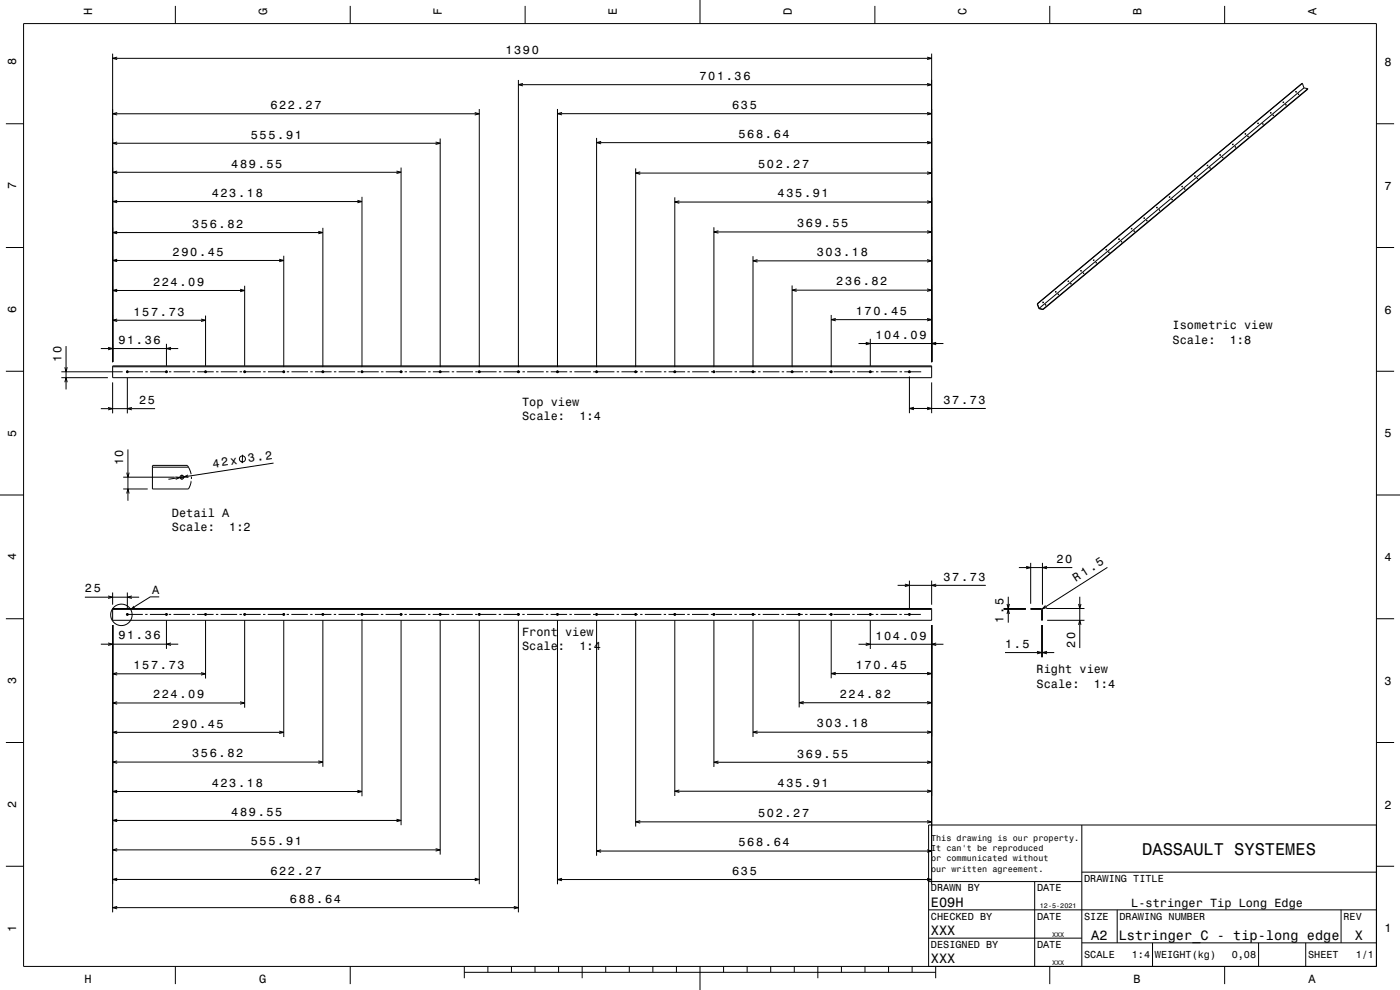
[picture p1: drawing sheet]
<svg xmlns="http://www.w3.org/2000/svg" width="594mm" height="420mm" viewBox="0 0 594 420" stroke-linecap="round" stroke-linejoin="round" font-family="sans-serif">
<g fill="none" stroke="#000" stroke-width=".42">
<path d="M10 10h574v400h-574zM74.4 2.5v7.5M148.6 2.5v7.5M222.8 2.5v7.5M297 0v10M371.2 2.5v7.5M445.4 2.5v7.5M519.6 2.5v7.5M47.8 22.7v130.9M47.8 24.7h347.5M49.7 24.2l-1.9 .5 1.9 .6M219.9 33.9v121.8"/>
<path d="M219.9 35.9h175.4M221.9 35.4l-2 .5 2 .5M393.4 24.2l1.9 .5-1.9 .6M393.4 35.4l1.9 .5-1.9 .5M395.3 22.7v130.9M549.8 38.8l.2 .1-.1 .2zM549.9 38.8l-.1 .3M550.8 40l.3-.1zM552.6 35.4l.7 1.9M552.6 35.4l-112.4 93.5M552.6 35.4l-112.5 93.5M553.3 37.3l-112.4 93.5"/>
<path d="M553.3 37.3l1.6 .3M554.9 37.6l-112.4 93.6M554.9 37.6l-112.3 93.7M2.5 52.5h7.5M47.8 48.3h155.6M49.7 47.8l-1.9 .5 1.9 .5M186.8 58.8v96.9M201.4 47.8l2 .5-2 .5M203.4 46.3v109.4M236.5 46.2v109.5M236.5 48.2h158.8M238.5 47.7l-2 .5 2 .5"/>
<path d="M253.1 58.5v97.2M255.1 60l-2 .5 2 .5M393.4 60l1.9 .5-1.9 .5M393.4 47.7l1.9 .5-1.9 .5M528.4 56.6l-.1 .4M528.5 56.6l-.1 .4M529.3 57.9h.1M529.4 57.8h.3zM529.6 57.9l-.2 .1M533.7 52.2l.2 .1-.1 .2zM533.8 52.2l-.1 .3M535.6 52.6v.1"/>
<path d="M535.7 52.5h.3zM536 52.6l-.2 .1M539.1 47.8l.2 .1-.2 .2zM539.1 47.7v.3M540 49h.1M540.1 48.9h.3zM540.3 49h-.1M544.4 43.3l.3 .1-.2 .2zM544.5 43.2l-.1 .4M545.4 44.5h.1M545.5 44.4h.3zM545.7 44.5l-.2 .1"/>
<path d="M550.8 40.1h.1M551.1 40l-.2 .1M584 52.5h7.5M47.8 73.1h122.4M47.8 60.8h139M49.7 72.6l-1.9 .5 1.9 .5M49.7 60.3l-1.9 .5 1.9 .5M168.2 72.6l2 .5-2 .5M170.2 71.1v84.1M184.8 60.3l2 .5-2 .5M253.1 60.5h142.2M269.7 71.4v84.3"/>
<path d="M269.7 73.4h125.6M271.6 72.9l-1.9 .5 1.9 .5M393.4 72.9l1.9 .5-1.9 .5M501.5 79l.2 .1-.1 .2zM501.6 79l-.1 .3M506.9 74.6l.2 .1-.2 .2zM506.9 74.5v.3M507.9 75.7h.3zM508.2 75.8h-.2M512.2 70.1l.3 .1-.2 .2zM512.3 70l-.1 .4M513.2 71.3h.1"/>
<path d="M513.3 71.2h.3zM513.5 71.3l-.2 .1M517.6 65.6l.2 .1-.1 .2zM517.7 65.6l-.1 .3M518.6 66.9h.1M518.6 66.8l.4-.1zM518.9 66.8l-.2 .1M523 61.2l.2 .1-.2 .2zM523 61.1v.3M524 62.3h.3zM524.2 62.4h-.1M47.8 98.7h89.2"/>
<path d="M47.8 85.5h105.8M49.7 98.1l-1.9 .6 1.9 .5M49.7 85l-1.9 .5 1.9 .5M135.1 98.1l1.9 .6-1.9 .5M137 96.7v59M151.6 85l2 .5-2 .5M153.6 83.5v72.2M286.3 83.7v72M286.3 85.7h109M288.2 85.2l-1.9 .5 1.9 .5M302.9 96.4v59.3M302.9 98.4h92.4"/>
<path d="M304.8 97.9l-1.9 .5 1.9 .5M393.4 97.9l1.9 .5-1.9 .5M393.4 85.2l1.9 .5-1.9 .5M480 96.9l.3 .1-.2 .2zM480.1 96.8l-.1 .4M481 98.1h.1M481.1 98h.3zM481.3 98.1l-.2 .1M485.4 92.4l.2 .1-.1 .2zM485.5 92.4l-.1 .3M486.4 93.7h.1M486.4 93.6l.4-.1z"/>
<path d="M486.7 93.6l-.2 .1M490.8 88l.2 .1-.2 .2zM490.8 87.9v.3M491.7 89.2h.1M491.8 89.1h.3zM492.1 89.2h-.2M496.1 83.5l.3 .1-.2 .2zM496.2 83.4l-.1 .4M497.1 84.7h.1M497.2 84.6h.3zM497.4 84.7l-.2 .1M502.5 80.3h.1"/>
<path d="M502.5 80.2l.4-.1zM502.8 80.2l-.2 .1M2.5 105h7.5M47.8 110.5h72.6M49.7 110l-1.9 .5 1.9 .5M118.5 110l1.9 .5-1.9 .5M120.4 108.5v47.2M319.5 108.7v47M319.5 110.7h75.8M321.4 110.1l-1.9 .6 1.9 .5M393.4 110.1l1.9 .6-1.9 .5M453.2 119.2l.3 .1-.2 .2z"/>
<path d="M453.3 119.2l-.1 .3M458.6 114.8l.2 .1-.2 .2zM458.6 114.7v.3M459.6 115.9h.3zM459.9 116h-.2M463.9 110.3l.3 .1-.2 .2zM464 110.2l-.1 .4M464.9 111.5h.1M465 111.4h.3zM465.2 111.5l-.2 .1M469.3 105.8l.3 .1-.2 .2zM469.4 105.8l-.1 .3"/>
<path d="M470.3 107.1h.1M470.3 107l.4-.1zM470.6 107l-.2 .1M474.7 101.4l.2 .1-.2 .2zM474.7 101.3v.3M475.6 102.6h.1M475.7 102.5h.3zM476 102.6h-.2M584 105h7.5M47.8 135.9h39.4M47.8 123.2h56M49.7 135.4l-1.9 .5 1.9 .5"/>
<path d="M49.7 122.7l-1.9 .5 1.9 .6M85.3 135.4l1.9 .5-1.9 .5M87.2 133.9v21.3M101.9 122.7l1.9 .5-1.9 .6M103.8 121.2v34M336.1 121.1v34.6M336.1 123.1h59.2M338 122.6l-1.9 .5 1.9 .5M352.7 133.6v22.1M352.7 135.6h42.6M354.6 135.1l-1.9 .5 1.9 .5M393.4 135.1l1.9 .5-1.9 .5"/>
<path d="M393.4 122.6l1.9 .5-1.9 .5M440.1 128.9l.8 2.1 1.7 .3M440.1 128.9h.1M440.2 128.9l.7 1.9M440.9 130.8l1.6 .4M442.5 128.2h.2l-.2 .3zM442.5 131.2l.1 .1M442.5 128.1v.3M443.5 129.3h.3zM443.8 129.4h-.2M447.8 123.7l.3 .1-.2 .2zM447.9 123.6l-.1 .4"/>
<path d="M448.8 124.9h.1M448.9 124.8h.3zM449.1 124.9l-.2 .1M454.2 120.5h.1M454.2 120.4l.4-.1zM454.5 120.4l-.2 .1M2.5 157.5h7.5M26 157.7h26M27.5 155.8l.5 1.9 .5-1.9M28 146.8v18.4M42.8 147.9h32.8M45.9 147.4l1.9 .5-1.9 .5"/>
<path d="M47.8 155.2h347.5v5h-347.5zM47.8 155.6h347.5M53.5 157.7h7.2M54 157.2v1M61.7 157.7h1M63.7 157.7h7.4M70.6 145.9v9.3M70.6 157.2v1M71.7 157.7h1M72.6 147.4l-2 .5 2 .5M73.7 157.7h7M81.7 157.7h1"/>
<path d="M83.7 157.7h7M87.2 157.2v1M91.7 157.7h1M93.7 157.7h7M101.7 157.7h1M103.3 157.7h7.4M103.8 157.2v1M111.7 157.7h1M113.7 157.7h7.2M120.4 157.2v1M121.7 157.7h1M123.7 157.7h7"/>
<path d="M131.7 157.7h1M133.7 157.7h7M137 157.2v1M141.7 157.7h1M143.7 157.7h7M151.7 157.7h1M153.1 157.7h7.6M153.6 157.2v1M161.7 157.7h1M163.7 157.7h7M170.2 157.2v1M171.7 157.7h1"/>
<path d="M173.7 157.7h7M181.7 157.7h1M183.7 157.7h7M186.8 157.2v1M191.7 157.7h1M193.7 157.7h7M201.7 157.7h1M202.8 157.7h7.9M203.4 157.2v1M211.7 157.7h1M213.7 157.7h7M219.9 157.2v1"/>
<path d="M221.7 157.7h1M223.7 157.7h7M231.7 157.7h1M233.7 157.7h7M236.5 157.2v1M241.7 157.7h1M243.7 157.7h7M251.7 157.7h9M253.1 157.2v1M261.7 157.7h1M263.7 157.7h7M269.7 157.2v1"/>
<path d="M271.7 157.7h1M273.7 157.7h7M281.7 157.7h1M283.7 157.7h7M286.3 157.2v1M291.7 157.7h1M293.7 157.7h7M301.7 157.7h1.7M302.9 157.2v1M303.7 157.7h7M311.7 157.7h1M313.7 157.7h7"/>
<path d="M319.5 157.2v1M321.7 157.7h1M323.7 157.7h7M331.7 157.7h1M333.7 157.7h7M336.1 157.2v1M341.7 157.7h1M343.7 157.7h7M351.7 157.7h1.5M352.7 157.2v1M353.7 157.7h7M361.7 157.7h1"/>
<path d="M363.7 157.7h7M364.3 145.7h36M367.3 145.2l2 .5-2 .6M369.3 143.7v11.5M369.3 157.2v1M371.7 157.7h1M373.7 157.7h7M381.7 157.7h1M383.7 157.7h7.2M385.9 157.2v1M385.9 159.7v15.6M397.2 145.2l-1.9 .5 1.9 .6"/>
<path d="M584 157.5h7.5M26 160.2h19.8M27.5 162.2l.5-2 .5 2M42.8 173.4h23M45.9 172.9l1.9 .5-1.9 .5M47.8 162.2v13.2M54 160.2v15.2M56 172.9l-2 .5 2 .5M385.9 173.3h32.4M387.8 172.8l-1.9 .5 1.9 .5M393.4 172.8l1.9 .5-1.9 .5M395.3 162.2v13.1"/>
<path d="M54.3 190.7v21.7M64.7 198.2h15.3M80 198.2l-.5-.8h-14.7l-.1 10h15.3l1.1-3.2M80 198.2l1.1 3M102.9 192.9l-.1 3.6M116.1 196.5l-44.7 6.8M0 210h10M52.3 207.4h10.4M52.3 202.4h21.8M53.8 200.5l.5 1.9 .5-1.9M53.8 209.4l.5-2 .5 2M74.4 202.3l2 .3-1.8 .8"/>
<path d="M76.1 202.4h2.1M77.2 201.4v2.1M79.8 201.5l-1.8 .8 2 .2M81.2 202.2v1M584 210h10M437.3 238.8v17.4M442.3 238.8v17.7M36 253.4h23M45.9 252.8l1.9 .6-1.9 .5M47.8 251.4v5.1M47.8 258.2h347.5v5h-347.5zM47.8 258.5h347.5"/>
<path d="M54 251.4v6.7M56 252.8l-2 .6 2 .5M67.5 253.2h-3.7l-6.8 4.2M380.9 248.3h37.4M383.9 247.8l2 .5-2 .6M385.9 246.3v11.8M395.3 246.3v10.2M397.2 247.8l-1.9 .5 1.9 .6M425.8 258.2h9.5M425.8 258.5h9.5M427.3 256.2l.5 2 .5-2M427.8 253.2v11"/>
<path d="M432.3 240.8h22.7M435.4 240.3l1.9 .5-1.9 .5M437.3 258.2l4.9 .1 .1 4.9h-.4v-4.7h-4.6zM443.6 256.9l-1.4 1.4 1.9-.6M443.9 258.2h16.2M444.2 240.3l-1.9 .5 1.9 .5M457.6 256.2l.5 2 .5-2M458.1 253.2v21.7M469.9 240.7l-28 17.8M2.5 262.5h7.5M42.8 273.3h32.8M45.9 272.8l1.9 .5-1.9 .5"/>
<path d="M47.8 265.2v121.9M53.5 260.7h7.1M54 260.1v1.1M61.6 260.7h1M63.6 260.7h7.5M70.6 260.1v1.1M70.6 263.2v12.1M71.6 260.7h1M72.6 272.8l-2 .5 2 .5M73.6 260.7h7M81.6 260.7h1M83.6 260.7h7"/>
<path d="M87.2 260.1v1.1M87.2 263.2v24.7M91.6 260.7h1M93.6 260.7h7M101.6 260.7h1M103.3 260.7h7.3M103.8 260.1v1.1M103.8 263.2v37M111.6 260.7h1M113.6 260.7h7.3M120.4 260.1v1.1M120.4 263.2v49.5"/>
<path d="M121.6 260.7h1M123.6 260.7h7M131.6 260.7h1M133.6 260.7h7M137 260.1v1.1M137 263.2v62.1M141.6 260.7h1M143.6 260.7h7M151.6 260.7h1M153.1 260.7h7.5M153.6 260.1v1.1M153.6 262.7v75.1"/>
<path d="M161.6 260.7h1M163.6 260.7h7.1M170.2 260.1v1.1M170.2 263.2v86.9M171.6 260.7h1M173.6 260.7h7M181.6 260.7h1M183.6 260.7h7M186.8 260.1v1.1M186.8 263.2v99.4M191.6 260.7h1M193.6 260.7h7"/>
<path d="M201.6 260.7h1M202.8 260.7h7.8M203.4 260.1v1.1M203.4 263.2v111.9M211.6 260.7h1M213.6 260.7h7M219.9 260.1v1.1M219.9 263.2v123.9M221.6 260.7h1M223.6 260.7h7M231.6 260.7h1M233.6 260.7h7"/>
<path d="M236.5 260.1v1.1M236.5 263.2v111.9M241.6 260.7h1M243.6 260.7h7M251.6 260.7h9M253.1 260.1v1.1M253.1 263.2v99.8M261.6 260.7h1M263.6 260.7h7M269.7 260.1v1.1M269.7 263.2v87.5M271.6 260.7h1"/>
<path d="M273.6 260.7h7M281.6 260.7h1M283.6 260.7h7M286.3 260.1v1.1M286.3 263.2v74.5M291.6 260.7h1M293.6 260.7h7M301.6 260.7h1.8M302.9 260.1v1.1M302.9 263.2v62.2M303.6 260.7h7M311.6 260.7h1"/>
<path d="M313.6 260.7h7M319.5 260.1v1.1M319.5 263.2v49.4M321.6 260.7h1M323.6 260.7h7M331.6 260.7h1M333.6 260.7h7M339.1 260.1v1.1M339.1 263.2v36.9M341.6 260.7h1M343.6 260.7h7M351.6 260.7h1.6"/>
<path d="M352.7 260.1v1.1M352.7 263.2v24.6M353.6 260.7h7M361.6 260.7h1M363.6 260.7h7M364.3 273.3h36M367.3 272.8l2 .5-2 .5M369.3 260.1v1.1M369.3 263.2v12.1M371.6 260.7h1M373.6 260.7h7M381.6 260.7h1"/>
<path d="M383.6 260.7h7.1M385.9 260.1v1.1M395.3 265.2v109.9M397.2 272.8l-1.9 .5 1.9 .5M426.4 276.9h20.9M427.3 260.5l.5-2 .5 2M440 276.3l1.9 .6-1.9 .5M441.9 265.2v13.7M442.3 265.2v13.7M444.2 276.3l-1.9 .6 1.9 .5M444.3 263.2h15.8M457.6 265.1l.5-1.9 .5 1.9"/>
<path d="M584 262.5h7.5M47.8 285.9h39.4M47.8 298.2h56M49.7 285.4l-1.9 .5 1.9 .5M49.7 297.7l-1.9 .5 1.9 .6M85.3 285.4l1.9 .5-1.9 .5M101.9 297.7l1.9 .5-1.9 .6M339.1 298.1h56.2M341 297.6l-1.9 .5 1.9 .5M352.7 285.8h42.6M354.6 285.2l-1.9 .6 1.9 .5M393.4 285.2l1.9 .6-1.9 .5"/>
<path d="M393.4 297.6l1.9 .5-1.9 .5M2.5 315h7.5M47.8 310.7h72.6M49.7 310.2l-1.9 .5 1.9 .5M118.5 310.2l1.9 .5-1.9 .5M319.5 310.6h75.8M321.4 310.1l-1.9 .5 1.9 .6M393.4 310.1l1.9 .5-1.9 .6M584 315h7.5M47.8 323.3h89.2M47.8 335.8h105.8M49.7 322.8l-1.9 .5 1.9 .5"/>
<path d="M49.7 335.3l-1.9 .5 1.9 .5M135.1 322.8l1.9 .5-1.9 .5M151.6 335.3l2 .5-2 .5M286.3 335.7h109M288.2 335.2l-1.9 .5 1.9 .5M302.9 323.4h92.4M304.8 322.9l-1.9 .5 1.9 .5M393.4 322.9l1.9 .5-1.9 .5M393.4 335.2l1.9 .5-1.9 .5M47.8 348.1h122.4M49.7 347.6l-1.9 .5 1.9 .5M168.2 347.6l2 .5-2 .5"/>
<path d="M269.7 348.7h125.6M271.6 348.1l-1.9 .6 1.9 .5M393.4 348.1l1.9 .6-1.9 .5M459 350v60M584 350h-190v60M2.5 367.5h7.5M47.8 360.6h139M47.8 373.1h155.6M49.7 360l-1.9 .6 1.9 .5M49.7 372.6l-1.9 .5 1.9 .5M184.8 360l2 .6-2 .5M201.4 372.6l2 .5-2 .5"/>
<path d="M236.5 373.1h158.8M238.5 372.6l-2 .5 2 .6M253.1 361.1h142.2M255.1 360.5l-2 .6 2 .5M393.4 360.5l1.9 .6-1.9 .5M393.4 372.6l1.9 .5-1.9 .6M394 374h65M439 374v36M459 370h125M584 367.5h7.5M47.8 385.1h172.1M49.7 384.5l-1.9 .6 1.9 .5"/>
<path d="M218 384.5l1.9 .6-1.9 .5M394 398h65M394 386h190M474 386v14M569 386v14M74.4 410v7.5M148.6 410v7.5M197 412.5h200M197 410v5M207 410v2.5M217 410v2.5M227 410v2.5"/>
<path d="M237 410v2.5M247 410v5M257 410v2.5M267 410v2.5M277 410v2.5M287 410v2.5M297 410v10M307 410v2.5M317 410v2.5M327 410v2.5M337 410v2.5M347 410v5"/>
<path d="M357 410v2.5M367 410v2.5M377 410v2.5M387 410v2.5M397 410v5M445.4 410v7.5M459 400h125M489 400v10M519.6 410v7.5M534 400v10M554 400v10"/>
<circle cx="54" cy="157.7" r=".4"/>
<circle cx="70.6" cy="157.7" r=".4"/>
<circle cx="87.2" cy="157.7" r=".4"/>
<circle cx="103.8" cy="157.7" r=".4"/>
<circle cx="120.4" cy="157.7" r=".4"/>
<circle cx="137" cy="157.7" r=".4"/>
<circle cx="153.6" cy="157.7" r=".4"/>
<circle cx="170.2" cy="157.7" r=".4"/>
<circle cx="186.8" cy="157.7" r=".4"/>
<circle cx="203.4" cy="157.7" r=".4"/>
<circle cx="219.9" cy="157.7" r=".4"/>
<circle cx="236.5" cy="157.7" r=".4"/>
<circle cx="253.1" cy="157.7" r=".4"/>
<circle cx="269.7" cy="157.7" r=".4"/>
<circle cx="286.3" cy="157.7" r=".4"/>
<circle cx="302.9" cy="157.7" r=".4"/>
<circle cx="319.5" cy="157.7" r=".4"/>
<circle cx="336.1" cy="157.7" r=".4"/>
<circle cx="352.7" cy="157.7" r=".4"/>
<circle cx="369.3" cy="157.7" r=".4"/>
<circle cx="385.8" cy="157.7" r=".4"/>
<circle cx="102.9" cy="194.7" r="1.28"/>
<circle cx="77.2" cy="202.4" r=".8"/>
<circle cx="51.5" cy="260.9" r="4.5"/>
<circle cx="54" cy="260.7" r=".4"/>
<circle cx="70.6" cy="260.7" r=".4"/>
<circle cx="87.2" cy="260.7" r=".4"/>
<circle cx="103.8" cy="260.7" r=".4"/>
<circle cx="120.4" cy="260.7" r=".4"/>
<circle cx="137" cy="260.7" r=".4"/>
<circle cx="153.6" cy="260.7" r=".4"/>
<circle cx="170.2" cy="260.7" r=".4"/>
<circle cx="186.8" cy="260.7" r=".4"/>
<circle cx="203.3" cy="260.7" r=".4"/>
<circle cx="219.9" cy="260.7" r=".4"/>
<circle cx="236.5" cy="260.7" r=".4"/>
<circle cx="253.1" cy="260.7" r=".4"/>
<circle cx="269.7" cy="260.7" r=".4"/>
<circle cx="286.3" cy="260.7" r=".4"/>
<circle cx="302.9" cy="260.7" r=".4"/>
<circle cx="319.5" cy="260.7" r=".4"/>
<circle cx="339.1" cy="260.7" r=".4"/>
<circle cx="352.7" cy="260.7" r=".4"/>
<circle cx="369.3" cy="260.7" r=".4"/>
<circle cx="385.8" cy="260.7" r=".4"/>
</g>
<path d="M56.7 257l.6 .9-1.9 .5z" fill-rule="evenodd" fill="#000"/>
<text font-size="7.2" x="484.6" y="362.6">DASSAULT SYSTEMES</text>
<g font-size="5.8">
<text x="395" y="384.6">E09H</text>
<text x="395" y="396.6">XXX</text>
<text x="463" y="398.6">A2</text>
<text x="474.7" y="398.6">Lstringer_C - tip-long edge</text>
<text x="574.8" y="398.6">X</text>
<text x="395" y="408.6">XXX</text>
</g>
<g font-size="5.1">
<text x="105.4" y="196.1" transform="rotate(-9 105.4 196.1)">3.2</text>
<text x="90.5" y="198.4" transform="rotate(-9 90.5 198.4)">42x</text>
</g>
<g font-size="5">
<text x="39.1" y="6.5" transform="rotate(-90 39.1 6.5)">H</text>
<text x="113.3" y="6.5" transform="rotate(-90 113.3 6.5)">G</text>
<text x="187.5" y="6.5" transform="rotate(-90 187.5 6.5)">F</text>
<text x="261.7" y="6.5" transform="rotate(-90 261.7 6.5)">E</text>
<text x="335.9" y="6.5" transform="rotate(-90 335.9 6.5)">D</text>
<text x="410.1" y="6.5" transform="rotate(-90 410.1 6.5)">C</text>
<text x="484.3" y="6.5" transform="rotate(-90 484.3 6.5)">B</text>
<text x="558.5" y="6.5" transform="rotate(-90 558.5 6.5)">A</text>
<text x="214.4" y="22.7">1390</text>
<text x="6.8" y="27.8" transform="rotate(-90 6.8 27.8)">8</text>
<text x="587.5" y="28.1">8</text>
<text x="296.8" y="33.9">701.36</text>
<text x="114.7" y="46.3">622.27</text>
<text x="310.7" y="46.2">635</text>
<text x="106.4" y="58.8">555.91</text>
<text x="313.3" y="58.5">568.64</text>
<text x="98.1" y="71.1">489.55</text>
<text x="321.6" y="71.4">502.27</text>
<text x="6.8" y="80.3" transform="rotate(-90 6.8 80.3)">7</text>
<text x="89.8" y="83.5">423.18</text>
<text x="329.9" y="83.7">435.91</text>
<text x="587.5" y="80.6">7</text>
<text x="81.5" y="96.7">356.82</text>
<text x="338.2" y="96.4">369.55</text>
<text x="73.2" y="108.5">290.45</text>
<text x="346.5" y="108.7">303.18</text>
<text x="64.9" y="121.2">224.09</text>
<text x="354.8" y="121.1">236.82</text>
<text x="6.8" y="132.8" transform="rotate(-90 6.8 132.8)">6</text>
<text x="56.6" y="133.9">157.73</text>
<text x="363.1" y="133.6">170.45</text>
<text x="587.5" y="133.1">6</text>
<text x="371.4" y="143.7">104.09</text>
<text x="497.5" y="139.7">Isometric view</text>
<text x="50.2" y="145.9">91.36</text>
<text x="497.5" y="145.7">Scale:</text>
<text x="521.8" y="145.7">1:8</text>
<text x="26" y="153.6" transform="rotate(-90 26 153.6)">10</text>
<text x="59" y="171.4">25</text>
<text x="221.5" y="172.1">Top view</text>
<text x="400.3" y="171.3">37.73</text>
<text x="221.5" y="178.1">Scale:</text>
<text x="245.8" y="178.1">1:4</text>
<text x="6.8" y="185.3" transform="rotate(-90 6.8 185.3)">5</text>
<text x="587.5" y="185.6">5</text>
<text x="52.3" y="197.4" transform="rotate(-90 52.3 197.4)">10</text>
<text x="72.9" y="219.3">Detail A</text>
<text x="72.9" y="225.3">Scale:</text>
<text x="97.2" y="225.3">1:2</text>
<text x="6.8" y="237.8" transform="rotate(-90 6.8 237.8)">4</text>
<text x="448.2" y="238.8">20</text>
<text x="587.5" y="238.1">4</text>
<text x="36" y="251.4">25</text>
<text x="400.3" y="246.3">37.73</text>
<text x="456.5" y="246.9" transform="rotate(-33 456.5 246.9)">R 1.5</text>
<text x="64.5" y="252">A</text>
<text x="221.5" y="269.8">Front view</text>
<text x="425.8" y="264.2" transform="rotate(-90 425.8 264.2)">1.5</text>
<text x="50.2" y="271.3">91.36</text>
<text x="221.5" y="275.8">Scale:</text>
<text x="245.8" y="275.8">1:4</text>
<text x="371.4" y="271.3">104.09</text>
<text x="426.4" y="274.9">1.5</text>
<text x="456.1" y="274.9" transform="rotate(-90 456.1 274.9)">20</text>
<text x="56.6" y="283.9">157.73</text>
<text x="363.1" y="283.8">170.45</text>
<text x="439.8" y="285.7">Right view</text>
<text x="6.8" y="290.3" transform="rotate(-90 6.8 290.3)">3</text>
<text x="439.8" y="291.8">Scale:</text>
<text x="464.1" y="291.8">1:4</text>
<text x="587.5" y="290.6">3</text>
<text x="64.9" y="296.2">224.09</text>
<text x="356.3" y="296.1">224.82</text>
<text x="73.2" y="308.7">290.45</text>
<text x="346.5" y="308.6">303.18</text>
<text x="81.5" y="321.3">356.82</text>
<text x="338.2" y="321.4">369.55</text>
<text x="89.8" y="333.8">423.18</text>
<text x="329.9" y="333.7">435.91</text>
<text x="6.8" y="342.8" transform="rotate(-90 6.8 342.8)">2</text>
<text x="98.1" y="346.1">489.55</text>
<text x="321.6" y="346.7">502.27</text>
<text x="587.5" y="343.1">2</text>
<text x="106.4" y="358.6">555.91</text>
<text x="313.3" y="359.1">568.64</text>
<text x="114.7" y="371.1">622.27</text>
<text x="310.7" y="371.1">635</text>
<text x="123" y="383.1">688.64</text>
<text x="480" y="384.9">L-stringer Tip Long Edge</text>
<text x="6.8" y="395.3" transform="rotate(-90 6.8 395.3)">1</text>
<text x="587.5" y="395.6">1</text>
<text x="35.8" y="416.8">H</text>
<text x="110" y="416.8">G</text>
<text x="481" y="416.8">B</text>
<text x="555.2" y="416.8">A</text>
</g>
<g font-size="4.3">
<text x="460" y="374.2">DRAWING TITLE</text>
<text x="395" y="378.2">DRAWN BY</text>
<text x="440" y="378.2">DATE</text>
<text x="395" y="390.2">CHECKED BY</text>
<text x="440" y="390.2">DATE</text>
<text x="460" y="390.2">SIZE</text>
<text x="475" y="390.2">DRAWING NUMBER</text>
<text x="570" y="390.2">REV</text>
<text x="395" y="402.2">DESIGNED BY</text>
<text x="440" y="402.2">DATE</text>
<text x="460" y="406.6">SCALE</text>
<text x="480.2" y="406.6">1:4</text>
<text x="490" y="406.6">WEIGHT(kg)</text>
<text x="522.6" y="406.6">0,08</text>
<text x="555" y="406.6">SHEET</text>
<text x="575.2" y="406.6">1/1</text>
</g>
<g font-size="3.6">
<text x="395.1" y="356.8">This drawing is our property.</text>
<text x="395.1" y="361.2">It can't be reproduced</text>
<text x="395.1" y="365.5">or communicated without</text>
<text x="395.1" y="369.8">our written agreement.</text>
</g>
<g font-size="2.9">
<text x="441.2" y="385.3">12-5-2021</text>
<text x="446.4" y="397.3">XXX</text>
<text x="446.4" y="409.3">XXX</text>
</g>
</svg>
